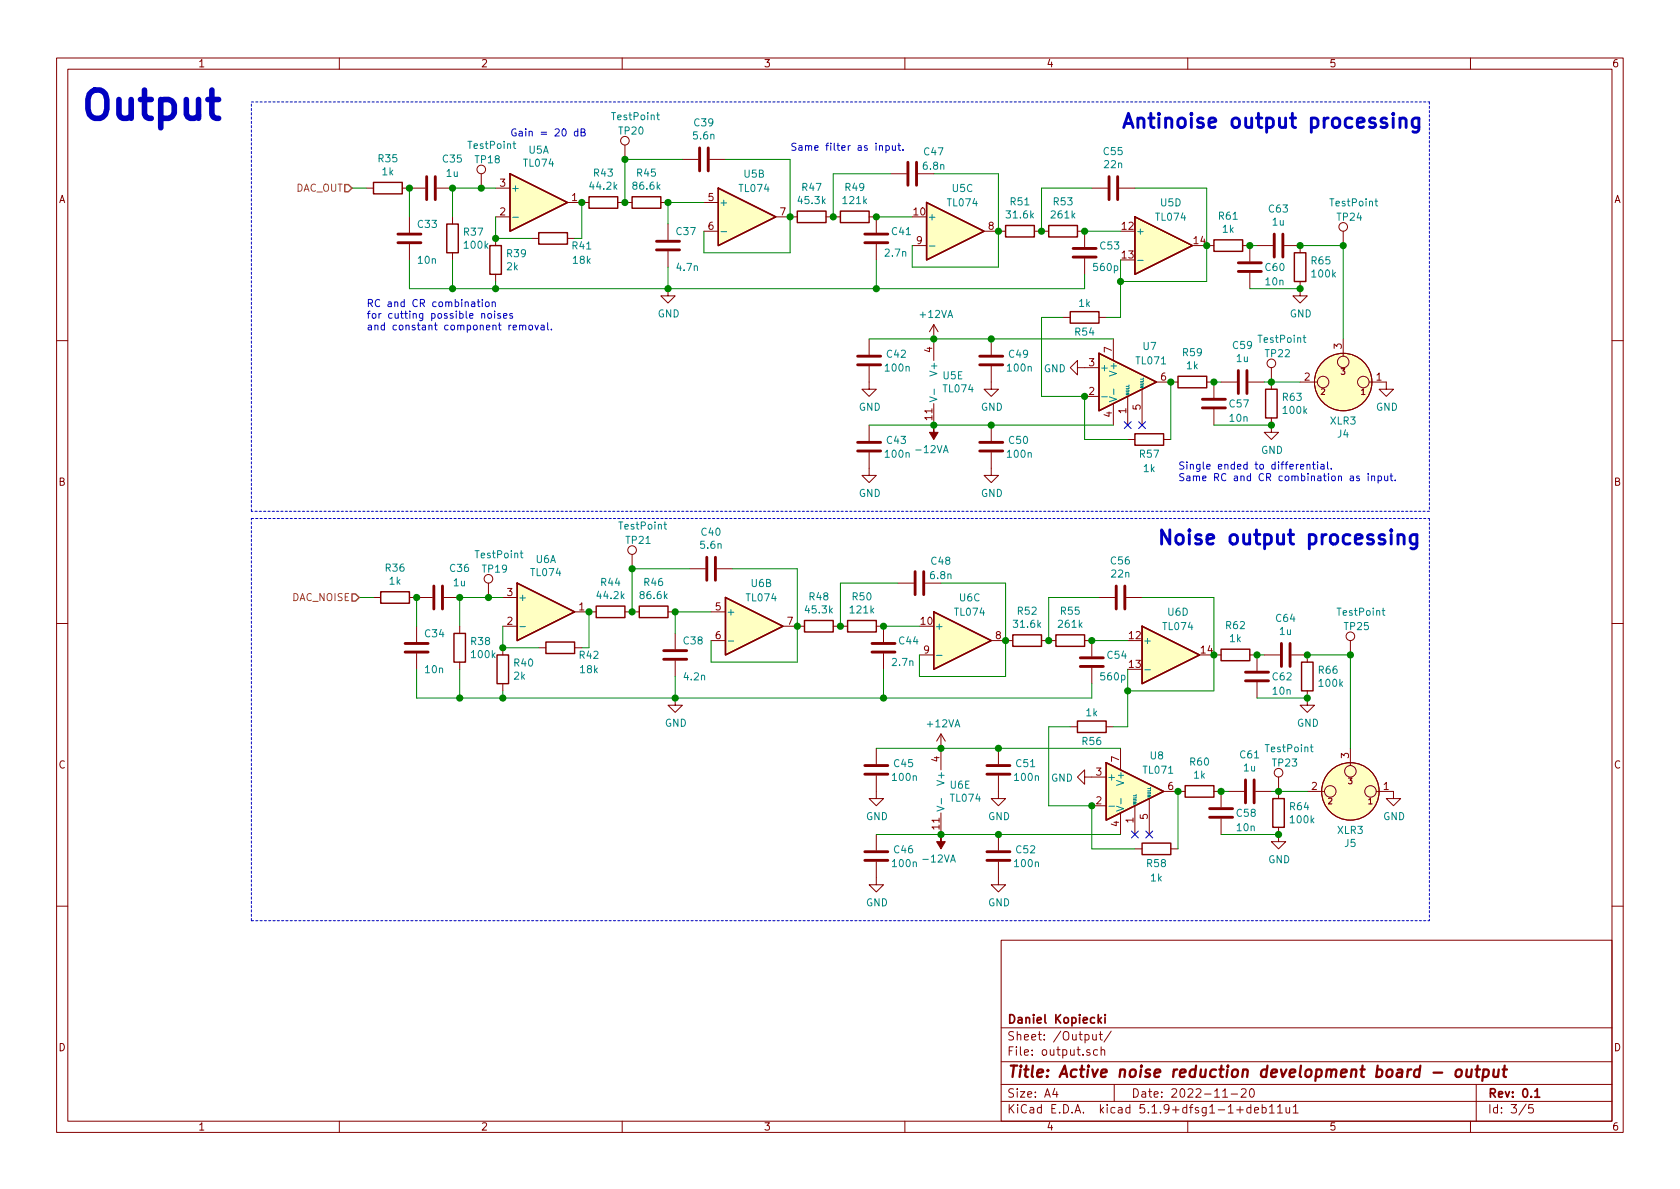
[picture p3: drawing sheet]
<svg xmlns="http://www.w3.org/2000/svg" width="297mm" height="210mm" viewBox="0 0 297 210" stroke-linecap="round" stroke-linejoin="round" font-family="sans-serif">
<g fill="none" stroke="#840000" stroke-width=".18">
<path d="M10 10.3h277v189.9h-277zM12 12.2h273v186.1h-273zM60 10.3v1.9M110 10.3v1.9M160 10.3v1.9M210 10.3v1.9M260 10.3v1.9M64.8 33.3h1.2M71.1 33.3h4.1M72.4 38.3v2.8M77.2 33.3h2.8M80 38.3v1.3"/>
<path d="M85.1 30.7v2.6M87.6 38.3h2.6M87.6 33.3h2.6M100.3 35.8h3.8M109.2 35.8h2.6M110.5 25.6v2.6M116.8 35.8h1.3M118.1 39.6v2.8M120.6 28.2h2.8M124.5 35.8h2.5M125.5 28.2h2.8M137.2 38.3h3.8"/>
<path d="M146 38.3h2.6M153.7 38.3h1.2v2.8M157.5 30.7h2.8M162.3 30.7h2.8M193 33.3h2.8M197.9 33.3h2.8M72.4 43.2v2.8M80 44.7v1.3M87.6 42.2v1.2M87.6 48.5v1.3M94 42.2h1.2M100.3 42.2h1.3"/>
<path d="M118.1 51v1.3h1.3l-1.3 1.3-1.3-1.3h1.3M118.1 44.4v2.8M124.5 40.9h2.5M153.7 59.9v2.8M154.9 43.2v2.8M161.3 43.4h2.5M165.1 57.4v6.3M165.1 57.4l-.8 1.3M165.1 57.4l.8 1.3M174 40.9h3.8M175.3 59.9v2.8M182.9 40.9h2.5"/>
<path d="M188 56.1h1.2M190.5 40.9h1.3v2.8M191.8 45.7v2.8M194.3 56.1h1.3M196.8 59.9v3.8M213.4 43.4h1.2M219.7 43.4h1.3v2.8M221 48.3v2.7M222.2 43.4h2.8M227.1 43.4h2.8v1.3M229.9 49.8v2.5h1.2l-1.2 1.3-1.3-1.3h1.3M237.5 40.9v2.5"/>
<path d="M237.5 59.9v3.1M10 60.2h2M153.7 64.8v4h1.2l-1.2 1.3-1.3-1.3h1.3M153.7 75.2v2.8M165.1 71.4v3.8M175.3 64.8v4h1.2l-1.2 1.3-1.3-1.3h1.3M175.3 75.2v2.8M190.5 65v-1.3l-1.3 1.3 1.3 1.3v-1.3h3.8M191.8 70.1h2.5M196.8 71.4v3.8M199.4 77.7h1.3M199.4 70.1v5.1"/>
<path d="M201.9 68.8v6.4M204.5 67.6h3.8M205.7 77.7h1.3M213.4 67.6h1.2v2.8M214.6 72.4v2.8M215.9 67.6h2.8M220.7 67.6h2.8M224.8 73.9v2.5h1.3l-1.3 1.3-1.3-1.3h1.3M224.8 65v3.8M229.9 67.6h3M242.1 67.6h3v1.2h1.3l-1.3 1.3-1.3-1.3h1.3M285 60.2h2"/>
<path d="M111.8 98v2.6M153.7 80v4.1h1.2l-1.2 1.2-1.3-1.2h1.3M175.3 80v4.1h1.2l-1.2 1.2-1.3-1.2h1.3M10 110.3h2M66 105.7h1.3M72.4 105.7h4.1M73.7 110.7v2.8M73.7 115.6v2.8M78.5 105.7h2.8M81.3 110.7v1.3M81.3 117.1v1.3M86.4 103.1v2.6"/>
<path d="M88.9 114.5v1.3M88.9 105.7h2.5M88.9 110.7h2.5M95.2 114.5h1.3M101.6 108.2h3.8M101.6 114.5h1.3M110.5 108.2h2.5M118.1 108.2h1.3M119.4 112v2.8M119.4 116.8v2.8M121.9 100.6h2.8M125.7 108.2h2.6"/>
<path d="M125.7 113.3h2.6M126.7 100.6h2.8M138.4 110.7h3.8M147.3 110.7h2.6M154.9 110.7h1.3v2.8M156.2 115.6v2.8M158.7 103.1h2.8M162.6 115.8h2.5M163.6 103.1h2.8M175.3 113.3h3.8M184.1 113.3h2.6M191.8 113.3h1.2v2.8"/>
<path d="M193 118.1v2.8M194.3 105.7h2.8M199.1 105.7h2.8M214.6 115.8h1.3M221 115.8h1.2v2.8M223.5 115.8h2.8M228.3 115.8h2.8v1.3M238.8 113.3v2.5M285 110.3h2M88.9 120.9v1.3M119.4 123.4v1.3h1.2l-1.2 1.3-1.3-1.3h1.3M154.9 137.2v4h1.3l-1.3 1.3-1.2-1.3h1.2"/>
<path d="M154.9 132.3v2.8M166.4 129.8v6.3M166.4 129.8l-.8 1.3M166.4 129.8l.7 1.3M176.5 137.2v4h1.3l-1.3 1.3-1.2-1.3h1.2M176.5 132.3v2.8M189.2 128.5h1.3M191.8 137.4v-1.3l-1.3 1.3 1.3 1.3v-1.3h3.8M195.6 128.5h1.2M198.1 132.3v3.8M205.7 139.9h3.8M214.6 139.9h1.3v2.8"/>
<path d="M217.2 139.9h2.8M222 139.9h2.8M222.2 120.6v2.8M226.1 137.4v3.8M231.1 122.2v2.5h1.3l-1.3 1.3-1.2-1.3h1.2M231.1 139.9h3.1M238.8 132.3v3.1M243.3 139.9h3.1v1.3h1.2l-1.2 1.3-1.3-1.3h1.3M154.9 152.4v4.1h1.3l-1.3 1.2-1.2-1.2h1.2M154.9 147.6v2.8M166.4 143.8v3.8M176.5 152.4v4.1h1.3l-1.3 1.2-1.2-1.2h1.2"/>
<path d="M176.5 147.6v2.8M193 142.5h2.6M198.1 143.8v3.8M200.7 150.1h1.2M200.7 142.5v5.1M203.2 141.2v6.4M207 150.1h1.3M215.9 144.8v2.8M226.1 146.3v2.5h1.2l-1.2 1.3-1.3-1.3h1.3M10 160.2h2M177 166.3h108v32h-108zM285 160.2h2"/>
<path d="M60 198.3v1.9M110 198.3v1.9M160 198.3v1.9M177 194.8h108M177 191.8h108M177 187.8h108M177 181.8h108M186.5 192.5l-.4 1h1M186.8 193v1M192.7 185.7l-.4-.1-.2 .2 .1 .2 .5 .2v.3h-.6M193.2 182.9v.8a.37 .37 0 0 0 .6 .1M193.8 182.9v1"/>
<path d="M194.1 185.7l-.5-.1-.3 .3 .2 .6h.6M194.3 182.9h.6M194.6 182.4v1.3l.3 .2M194.7 185.7l.2-.1 .4 .1v.9M194.7 185.1v1.5M196.5 182.3l-1.3 2M197 191.8v3M210 198.3v1.9M216.2 194h.8M217.7 193.5h1.1M218.7 196.3h1.1M219.5 192.7l.2-.2h.3l.3 .2v.3v.2l-.9 .8h.9"/>
<path d="M221.1 192.6l.2-.1a.8 .8 0 0 1 .5 .8 .8 .8 0 0 1-.5 .7 1 1 0 0 1-.2-1.4zM221.2 195.9l-.4-.1-.4 .3 .1 .6 .3 .1 .4-.1M221.2 195.3v1.5M221.8 196.3l.7-.1v-.3l-.5-.1-.2 .2 .1 .7h.6M223.2 195.9l.4-.1 .3 .3-.2 .6h-.5M223.2 195.3v1.5M224.5 195.8l.4-.5v1.5M224.5 196.8h.8M225.9 195.8l.4-.5v1.5M225.9 196.8h.8M227.4 195.8l.1 .9 .3 .1 .2-.1M228 195.8v1"/>
<path d="M228.7 195.8l.4-.5v1.5M228.7 196.8h.8M260 198.3v1.9M261 191.8v6.5M269.8 195.2l-1.2 2M271 195.3h-.7v.7l.2-.1 .5 .1 .1 .2-.1 .5-.2 .1-.5-.1"/>
<circle cx="85.1" cy="30" r=".76"/>
<circle cx="110.5" cy="24.9" r=".76"/>
<circle cx="237.5" cy="40.1" r=".76"/>
<circle cx="224.8" cy="64.3" r=".76"/>
<circle cx="233.9" cy="67.6" r="1.02"/>
<circle cx="237.5" cy="67.6" r="5.1"/>
<circle cx="237.5" cy="64" r="1.02"/>
<circle cx="241" cy="67.6" r="1.02"/>
<circle cx="111.8" cy="97.3" r=".76"/>
<circle cx="86.4" cy="102.4" r=".76"/>
<circle cx="238.8" cy="112.5" r=".76"/>
<circle cx="226.1" cy="136.6" r=".76"/>
<circle cx="235.2" cy="139.9" r="1.02"/>
<circle cx="238.8" cy="139.9" r="5.1"/>
<circle cx="238.8" cy="136.4" r="1.02"/>
<circle cx="242.3" cy="139.9" r="1.02"/>
</g>
<path d="M194.2 179.4v1.5M194.7 179.9l-.5 .6M195.4 179.4v.2M195.4 179.9v1M194.3 180.4l.4 .5M271.4 193l.4-.5v1.5M271.4 194h.8" fill="none" stroke="#840000" stroke-width=".3"/>
<path d="M253.5 189.7h1.5M257.5 189.3a.54 .54 0 0 1 .6-.2 .54 .54 0 0 1 .4 .4l-.1 .6a.56 .56 0 0 1-.5 .4 .56 .56 0 0 1-.6-.4zM259.4 189.1l-.1 1.2a.6 .6 0 0 0 .8 0M260.2 189.1l-.1 1.3M260.9 189.1h.8M261.3 188.4l-.2 1.8v.1l.4 .1M262.3 189.2a.68 .68 0 0 1 .9 .1v.8a.66 .66 0 0 1-1 .2M262.3 189.1l-.2 2M264.1 189.1v1.2a.6 .6 0 0 0 .8 0M265 189.1l-.2 1.3M265.7 189.1h.7M266 188.4l-.2 1.8 .1 .1 .4 .1" fill="none" stroke="#840000" stroke-width=".41"/>
<g fill="none" stroke="#840000" stroke-width=".51">
<path d="M75.4 31.2v4.1M77 31.2v4.1M123.7 26.2v4M125.2 26.2v4M160.5 28.7v4.1M162.1 28.7v4.1M196.1 31.2v4.1M197.6 31.2v4.1M70.4 42.9h4M70.4 41.4h4M116.1 44.2h4M116.1 42.7h4"/>
<path d="M152.9 42.9h4.1M152.9 41.4h4.1M189.7 45.5h4.1M189.7 43.9h4.1M218.9 48h4.1M218.9 46.5h4.1M225.3 41.4v4.1M226.8 41.4v4.1M151.6 64.5h4.1M151.6 63h4.1M151.6 79.8h4.1M151.6 78.2h4.1"/>
<path d="M173.2 64.5h4.1M173.2 63h4.1M173.2 79.8h4.1M173.2 78.2h4.1M212.6 72.1h4.1M212.6 70.6h4.1M218.9 65.5v4.1M220.5 65.5v4.1M125 98.5v4.1M126.5 98.5v4.1M71.6 115.3h4.1M71.6 113.8h4.1"/>
<path d="M76.7 103.6v4.1M78.2 103.6v4.1M117.3 116.6h4.1M117.3 115.1h4.1M154.2 115.3h4M154.2 113.8h4M161.8 101.1v4.1M163.3 101.1v4.1M191 117.9h4.1M191 116.3h4.1M197.4 103.6v4.1M198.9 103.6v4.1"/>
<path d="M220.2 118.9h4.1M226.6 113.8v4.1M228.1 113.8v4.1M152.9 136.9h4.1M152.9 135.4h4.1M174.5 136.9h4.1M174.5 135.4h4.1M220.2 137.9v4.1M220.2 120.4h4.1M221.7 137.9v4.1M152.9 152.1h4.1M152.9 150.6h4.1"/>
<path d="M174.5 152.1h4.1M174.5 150.6h4.1M213.9 144.5h4M213.9 143h4"/>
</g>
<g fill="none" stroke="#840000" stroke-width=".25">
<path d="M66 32.3h5.1v2h-5.1zM79 39.6h2v5.1h-2zM90.2 30.7l10.1 5.1-10.1 5.1zM104.1 34.8h5.1v2h-5.1zM111.8 34.8h5v2h-5zM127 33.3l10.2 5-10.2 5.1zM141 37.3h5v2.1h-5zM148.6 37.3h5.1v2.1h-5.1zM163.8 35.8l10.2 5.1-10.2 5.1zM177.8 39.9h5.1v2h-5.1zM185.4 39.9h5.1v2h-5.1zM200.7 38.3l10.1 5.1-10.1 5.1z"/>
<path d="M86.6 43.4h2v5.1h-2zM95.2 41.1h5.1v2.1h-5.1zM189.2 55.1h5.1v2h-5.1zM214.6 42.4h5.1v2h-5.1zM228.9 44.7h2v5.1h-2zM194.3 62.5l10.2 5.1-10.2 5zM200.7 76.7h5v2h-5zM208.3 66.5h5.1v2.1h-5.1zM223.8 68.8h2v5.1h-2zM67.3 104.6h5.1v2.1h-5.1zM80.3 112h2v5.1h-2zM87.9 115.8h2v5.1h-2z"/>
<path d="M91.4 103.1l10.2 5.1-10.2 5.1zM96.5 113.5h5.1v2.1h-5.1zM105.4 107.2h5.1v2h-5.1zM113 107.2h5.1v2h-5.1zM128.3 105.7l10.1 5-10.1 5.1zM142.2 109.7h5.1v2.1h-5.1zM149.9 109.7h5v2.1h-5zM165.1 108.2l10.2 5.1-10.2 5.1zM179.1 112.3h5v2h-5zM186.7 112.3h5.1v2h-5.1zM201.9 110.7l10.2 5.1-10.2 5.1zM215.9 114.8h5.1v2h-5.1z"/>
<path d="M230.1 117.1h2.1v5.1h-2.1zM190.5 127.5h5.1v2h-5.1zM195.6 134.9l10.1 5-10.1 5.1zM209.5 138.9h5.1v2.1h-5.1zM201.9 149.1h5.1v2h-5.1zM225 141.2h2.1v5.1h-2.1z"/>
</g>
<g fill="#ffffc2" stroke="#ffffc2" stroke-width=".18">
<path d="M127 33.3l10.2 5-10.2 5.1z"/>
<path d="M200.7 38.3l10.1 5.1-10.1 5.1z"/>
<path d="M201.9 110.7l10.2 5.1-10.2 5.1z"/>
<path d="M128.3 105.7l10.1 5-10.1 5.1z"/>
<path d="M194.3 62.5l10.2 5.1-10.2 5z"/>
<path d="M90.2 30.7l10.1 5.1-10.1 5.1z"/>
<path d="M165.1 108.2l10.2 5.1-10.2 5.1z"/>
<path d="M163.8 35.8l10.2 5.1-10.2 5.1z"/>
<path d="M91.4 103.1l10.2 5.1-10.2 5.1z"/>
<path d="M195.6 134.9l10.1 5-10.1 5.1z"/>
<circle cx="238.8" cy="139.9" r="5.1"/>
<circle cx="237.5" cy="67.6" r="5.1"/>
</g>
<g fill="none" stroke="#008484" stroke-width=".18">
<path d="M116.3 19.9v1.1l.3 .2M90.7 38.4h.9M90.7 25.4h.5M90.9 25v1.1l.3 .2M116.1 20.3h.5M243.1 35.6h.5M243.3 35.1v1.1l.3 .2M127.5 41h1M164.3 43.5h1M201.1 46h1M230.4 59.7h.5M230.6 59.3v1.1l.3 .1"/>
<path d="M164.4 70.2l1.3 .4-1.3 .4M165.2 68.8v1M194.8 70.2h1M196.1 70.2l1.3 .4-1.3 .4M196.9 68.8v1M92 97.8h.5M92.2 97.4v1.1l.3 .1M117.4 92.7h.5M117.6 92.3v1.1l.3 .2M91.9 110.8h1M128.8 113.4h.9M165.6 115.9h1"/>
<path d="M202.4 118.4h1M244.4 108h.5M244.6 107.5v1.1l.3 .2M231.7 132.1h.5M231.9 131.7v1.1l.3 .1M165.7 142.6l1.2 .4-1.2 .4M166.4 141.2v1M196.1 142.6h1M197.4 142.6l1.3 .4-1.3 .4M198.2 141.2v1"/>
</g>
<g fill="#840000" stroke="#840000" stroke-width=".18">
<path d="M165.1 75.2v1.2h.8l-.8 1.3-.8-1.3h.8z"/>
<path d="M166.4 147.6v1.2h.7l-.7 1.3-.8-1.3h.8z"/>
</g>
<path d="M44.4 18h208.3M252.7 18v72.4M44.4 91.7h208.3M44.4 90.4v-72.4M252.7 91.7v71.1M252.7 90.4h-208.3M44.4 162.8v-71.1M44.4 162.8h208.3" fill="none" stroke="#0000c2" stroke-width=".18" stroke-dasharray=".4 .4"/>
<g fill="none" stroke="#008400" stroke-width=".18">
<path d="M62.2 33.3h2.6M72.4 33.3v5M87.6 33.3h-7.6v5M87.6 38.3v3.9h6.4M102.9 35.8v6.4h-1.3M120.6 28.2h-10.1v7.6M124.5 35.8h-6.4v3.8M128.3 28.2h11.4v16.5h-15.2v-3.8M154.9 38.3h6.4M157.5 30.7h-10.2v7.6M165.1 30.7h11.4v16.5h-15.2v-3.8M193 33.3h-8.9v7.6"/>
<path d="M200.7 33.3h12.7v16.5h-15.3M72.4 46v5h119.4v-2.5M80 46v5M87.6 49.8v1.2M118.1 47.2v3.8M153.7 59.9h43.1M154.9 46v5M188 56.1h-3.9v14h7.7v7.6h7.6M191.8 40.9h6.3M198.1 46v10.1h-2.5M221 51h8.9M221 43.4h1.2"/>
<path d="M229.9 43.4h7.6v16.5M153.7 75.2h43.1M207 67.6v10.1M214.6 75.2h10.2M214.6 67.6h1.3M223.5 67.6h6.4M63.5 105.7h2.5M73.7 118.4v5h119.3v-2.5M73.7 105.7v5M81.3 118.4v5M88.9 105.7h-7.6v5M88.9 110.7v3.8h6.3"/>
<path d="M104.1 108.2v6.3h-1.2M119.4 119.6v3.8M121.9 100.6h-10.1v7.6M125.7 108.2h-6.3v3.8M129.5 100.6h11.5v16.5h-15.3v-3.8M156.2 110.7h6.4M156.2 118.4v5M158.7 103.1h-10.1v7.6M166.4 103.1h11.4v16.5h-15.2v-3.8M193 113.3h6.4M194.3 105.7h-8.9v7.6M199.4 118.4v10.1h-2.6"/>
<path d="M201.9 105.7h12.7v16.5h-15.2M222.2 115.8h1.3M231.1 115.8h7.7v16.5M88.9 122.2v1.2M154.9 132.3h43.2M189.2 128.5h-3.8v14h7.6v7.6h7.7M208.3 139.9v10.2M215.9 139.9h1.3M222.2 123.4h8.9M224.8 139.9h6.3M154.9 147.6h43.2M215.9 147.6h10.2"/>
</g>
<path d="M61 32.6h.6l.6 .7-.6 .6h-.6zM62.2 105h.7l.6 .7-.6 .6h-.7z" fill="none" stroke="#848400" stroke-width=".25"/>
<g fill="none" stroke="#0000c2" stroke-width=".18">
<path d="M102.2 23.3l-.4-.1-.3 .2 .2 .6h.5M102.2 22.8v1.2M102.7 23.4l.6-.1 .1-.2v-.2l-.7-.1v1.2h.5l.2-.1 .1-.3-.3-.2M155.5 25.9l.2-.2 .3 .1v.8M156.6 25.8l.4-.1 .3 .3-.2 .5h-.5M156.6 25.7v1.3M157.8 25.7v.8l.3 .1 .2-.1M158.3 25.7v.9M158.7 25.7h.5M158.9 25.3v1.1l.3 .2M159.7 26.5v.1M84.4 53.4h.5"/>
<path d="M84.6 53v1l.3 .2M85.2 55.6l.1-.2 .3 .1 .1 .8M85.3 53v.1M85.3 53.4v.8M85.9 53.4h.3l.2 .1 .1 .5-.1 .2h-.3l-.2-.1zM86.4 55.5l.3-.1 .2 .3-.1 .5-.3 .1-.3-.2zM87 53.5l.2-.1h.3l.1 .8M87 53.4v.8M87.5 55v.1M87.5 55.4v.9M88.5 55.5l-.3-.1-.2 .2 .1 .2 .4 .1v.3h-.5M89 55.8l.6-.1v-.2l-.4-.1-.2 .2 .1 .6h.5"/>
<path d="M90.6 55.5l-.3-.1-.2 .2 .1 .2 .4 .1v.3h-.5M91.9 57.6l.1-.1 .4 .1v.7M92.4 57.7l.2-.2 .3 .1 .1 .7M93.5 57.6l.3-.1 .3 .1 .1 .1-.1 .6h-.3l-.3-.1zM94.6 57.5l.3 .8 .3-.8M95.7 57.6h.5v.7M96.2 57.8l-.4 .1-.2 .1 .1 .3h.5M96.8 57.1v1.1l.2 .1M97.5 58.2v.1M229.9 82.5l.6-.1v-.2l-.4-.1-.2 .2 .1 .6h.5M231.1 82.2l.2-.1 .3 .1v.8M231.1 82.1v.9"/>
<path d="M232.1 82.1h.4M232.2 81.7v1.1l.3 .2M233 81.7v.1M233 82.1v.9M233.6 82.2h.4l.1 .8M234.1 82.4l-.4 .1-.2 .1 .1 .3h.5M234.7 81.7v1.1l.2 .2M235.4 82.8v.2M240.3 84.2h-.3l-.1 .1v.2l.4 .2v.3h-.4M241.9 83.7v.2M241.9 84.2v.8M242.5 84.3l.2-.1h.3l.1 .8"/>
<path d="M242.5 84.2v.8M243.7 84.2h.3l.3 .2-.2 .6h-.4M243.7 84.2v1.2M244.8 84.2l.1 .8h.3l.2-.1M245.4 84.2v.8M245.8 84.2h.5M245.9 83.7v1.1l.4 .2M246.7 84.9v.1"/>
</g>
<path d="M247.5 21.1a.65 .65 0 0 1 1.1 .1v1.3M247.5 20.9v1.6M250.9 20.9v2a.67 .67 0 0 1-1.1 .4M250.9 21l-.7-.1-.4 .2-.1 .3v.7l.2 .3 .3 .1 .7-.1M247.2 94.8a.65 .65 0 0 1 1.1 .1v1.3M247.2 94.5v1.7M250.5 94.5v2.1a.67 .67 0 0 1-1 .3M250.5 94.7l-.7-.2-.3 .3-.2 .2v.7l.3 .4 .2 .1 .7-.1" fill="none" stroke="#0000c2" stroke-width=".51"/>
<g fill="#008400" stroke="#008400" stroke-width=".25">
<circle cx="224.8" cy="75.2" r=".51"/>
<circle cx="110.5" cy="35.8" r=".51"/>
<circle cx="177.8" cy="113.3" r=".51"/>
<circle cx="73.7" cy="105.7" r=".51"/>
<circle cx="81.3" cy="123.4" r=".51"/>
<circle cx="118.1" cy="35.8" r=".51"/>
<circle cx="229.9" cy="51" r=".51"/>
<circle cx="231.1" cy="123.4" r=".51"/>
<circle cx="139.7" cy="38.3" r=".51"/>
<circle cx="87.6" cy="42.2" r=".51"/>
<circle cx="72.4" cy="33.3" r=".51"/>
<circle cx="176.5" cy="147.6" r=".51"/>
<circle cx="156.2" cy="110.7" r=".51"/>
<circle cx="224.8" cy="67.6" r=".51"/>
<circle cx="198.1" cy="49.8" r=".51"/>
<circle cx="176.5" cy="132.3" r=".51"/>
<circle cx="102.9" cy="35.8" r=".51"/>
<circle cx="238.8" cy="115.8" r=".51"/>
<circle cx="193" cy="142.5" r=".51"/>
<circle cx="111.8" cy="100.6" r=".51"/>
<circle cx="110.5" cy="28.2" r=".51"/>
<circle cx="237.5" cy="43.4" r=".51"/>
<circle cx="80" cy="51" r=".51"/>
<circle cx="229.9" cy="43.4" r=".51"/>
<circle cx="86.4" cy="105.7" r=".51"/>
<circle cx="214.6" cy="67.6" r=".51"/>
<circle cx="207" cy="67.6" r=".51"/>
<circle cx="104.1" cy="108.2" r=".51"/>
<circle cx="87.6" cy="51" r=".51"/>
<circle cx="85.1" cy="33.3" r=".51"/>
<circle cx="221" cy="43.4" r=".51"/>
<circle cx="81.3" cy="105.7" r=".51"/>
<circle cx="222.3" cy="115.8" r=".51"/>
<circle cx="156.2" cy="123.4" r=".51"/>
<circle cx="119.4" cy="123.4" r=".51"/>
<circle cx="111.8" cy="108.2" r=".51"/>
<circle cx="191.8" cy="40.9" r=".51"/>
<circle cx="208.3" cy="139.9" r=".51"/>
<circle cx="118.1" cy="51" r=".51"/>
<circle cx="154.9" cy="51" r=".51"/>
<circle cx="215.9" cy="139.9" r=".51"/>
<circle cx="184.2" cy="40.9" r=".51"/>
<circle cx="176.5" cy="40.9" r=".51"/>
<circle cx="231.1" cy="115.8" r=".51"/>
<circle cx="226.1" cy="139.9" r=".51"/>
<circle cx="88.9" cy="123.4" r=".51"/>
<circle cx="148.6" cy="110.7" r=".51"/>
<circle cx="147.3" cy="38.3" r=".51"/>
<circle cx="213.4" cy="43.4" r=".51"/>
<circle cx="88.9" cy="114.5" r=".51"/>
<circle cx="199.4" cy="122.2" r=".51"/>
<circle cx="141" cy="110.7" r=".51"/>
<circle cx="166.4" cy="132.3" r=".51"/>
<circle cx="226.1" cy="147.6" r=".51"/>
<circle cx="165.1" cy="75.2" r=".51"/>
<circle cx="191.8" cy="70.1" r=".51"/>
<circle cx="165.1" cy="59.9" r=".51"/>
<circle cx="214.6" cy="115.8" r=".51"/>
<circle cx="119.4" cy="108.2" r=".51"/>
<circle cx="166.4" cy="147.6" r=".51"/>
<circle cx="175.3" cy="59.9" r=".51"/>
<circle cx="175.3" cy="75.2" r=".51"/>
<circle cx="185.4" cy="113.3" r=".51"/>
<circle cx="80" cy="33.3" r=".51"/>
<circle cx="154.9" cy="38.3" r=".51"/>
<circle cx="193" cy="113.3" r=".51"/>
</g>
<path d="M198.8 74.6l1.2 1.2M200 74.6l-1.2 1.2M201.3 74.6l1.2 1.2M202.5 74.6l-1.2 1.2M200.1 147l1.2 1.2M201.3 147l-1.2 1.2M202.6 147l1.2 1.2M203.8 147l-1.2 1.2" fill="none" stroke="#000084" stroke-width=".18"/>
<text font-size="7" fill="#0000c2" x="14" y="21.2">Output</text>
<g font-size="3.5" fill="#0000c2">
<text x="198.1" y="22.7">Antinoise output processing</text>
<text x="204.5" y="96.3">Noise output processing</text>
</g>
<text font-size="2.8" fill="#840000" x="178" y="190.5">Title: Active noise reduction development board - output</text>
<g font-size="2.1" fill="#840000">
<text x="178" y="184">Sheet: /Output/</text>
<text x="178" y="181">Daniel Kopiecki</text>
<text x="178" y="186.7">File: output.sch</text>
<text x="178" y="196.9">KiCad E.D.A. kicad 5.1.9+dfsg1-1+deb11u1</text>
<text x="178" y="194.1">Size: A4</text>
<text x="200" y="194.1">Date: 2022-11-20</text>
<text x="263" y="194.1">Rev: 0.1</text>
<text x="263" y="196.9">Id: 3/5</text>
</g>
<g font-size="1.8" fill="#840000">
<text x="35" y="11.9">1</text>
<text x="85" y="11.9">2</text>
<text x="135" y="11.9">3</text>
<text x="185" y="11.9">4</text>
<text x="235" y="11.9">5</text>
<text x="285" y="11.9">6</text>
<text x="10.4" y="35.9">A</text>
<text x="88.4" y="33">3</text>
<text x="101.1" y="35.6">1</text>
<text x="125.2" y="35.6">5</text>
<text x="285.4" y="35.9">A</text>
<text x="88.4" y="38.1">2</text>
<text x="125.2" y="40.6">6</text>
<text x="137.9" y="38.1">7</text>
<text x="161.6" y="38.1">10</text>
<text x="174.8" y="40.6">8</text>
<text x="198.4" y="40.6">12</text>
<text x="162.1" y="43.2">9</text>
<text x="198.4" y="45.7">13</text>
<text x="211.1" y="43.2">14</text>
<text x="164.8" y="62.3" transform="rotate(-90 164.8 62.3)">4</text>
<text x="192.6" y="64.8">3</text>
<text x="196.6" y="62.3" transform="rotate(-90 196.6 62.3)">7</text>
<text x="237.2" y="61.7" transform="rotate(-90 237.2 61.7)">3</text>
<text x="192.6" y="69.8">2</text>
<text x="205.3" y="67.3">6</text>
<text x="230.7" y="67.3">2</text>
<text x="243.4" y="67.3">1</text>
<text x="164.8" y="74.2" transform="rotate(-90 164.8 74.2)">11</text>
<text x="196.6" y="73.8" transform="rotate(-90 196.6 73.8)">4</text>
<text x="199.1" y="73.1" transform="rotate(-90 199.1 73.1)">1</text>
<text x="201.7" y="72.5" transform="rotate(-90 201.7 72.5)">5</text>
<text x="10.4" y="85.9">B</text>
<text x="285.4" y="85.9">B</text>
<text x="89.7" y="105.4">3</text>
<text x="102.4" y="107.9">1</text>
<text x="126.5" y="107.9">5</text>
<text x="89.7" y="110.5">2</text>
<text x="126.5" y="113">6</text>
<text x="139.2" y="110.5">7</text>
<text x="162.9" y="110.5">10</text>
<text x="176" y="113">8</text>
<text x="199.7" y="113">12</text>
<text x="163.3" y="115.6">9</text>
<text x="199.7" y="118.1">13</text>
<text x="212.4" y="115.6">14</text>
<text x="10.4" y="135.9">C</text>
<text x="166.1" y="134.7" transform="rotate(-90 166.1 134.7)">4</text>
<text x="193.8" y="137.2">3</text>
<text x="197.9" y="134.7" transform="rotate(-90 197.9 134.7)">7</text>
<text x="238.5" y="134.1" transform="rotate(-90 238.5 134.1)">3</text>
<text x="285.4" y="135.9">C</text>
<text x="193.8" y="142.2">2</text>
<text x="206.5" y="139.7">6</text>
<text x="231.9" y="139.7">2</text>
<text x="244.6" y="139.7">1</text>
<text x="166.1" y="146.6" transform="rotate(-90 166.1 146.6)">11</text>
<text x="197.9" y="146.1" transform="rotate(-90 197.9 146.1)">4</text>
<text x="200.4" y="145.5" transform="rotate(-90 200.4 145.5)">1</text>
<text x="202.9" y="144.9" transform="rotate(-90 202.9 144.9)">5</text>
<text x="10.4" y="185.9">D</text>
<text x="285.4" y="185.9">D</text>
<text x="35" y="199.9">1</text>
<text x="85" y="199.9">2</text>
<text x="135" y="199.9">3</text>
<text x="185" y="199.9">4</text>
<text x="235" y="199.9">5</text>
<text x="285" y="199.9">6</text>
</g>
<g font-size="1.8" fill="#008484">
<text x="108.4" y="21.3">TestPoint</text>
<text x="109.5" y="23.8">TP20</text>
<text x="122.8" y="22.3">C39</text>
<text x="67" y="28.7">R35</text>
<text x="78.4" y="28.7">C35</text>
<text x="83" y="26.3">TestPoint</text>
<text x="84.1" y="28.9">TP18</text>
<text x="92.7" y="29.5">TL074</text>
<text x="93.5" y="27.2">U5A</text>
<text x="122.7" y="24.7">5.6n</text>
<text x="163.4" y="27.5">C47</text>
<text x="195.2" y="27.4">C55</text>
<text x="195.3" y="29.7">22n</text>
<text x="67.6" y="31">1k</text>
<text x="79" y="31.3">1u</text>
<text x="90.3" y="33.9">+</text>
<text x="104.5" y="33.5">44.2k</text>
<text x="105.1" y="31.2">R43</text>
<text x="112.1" y="33.5">86.6k</text>
<text x="112.7" y="31.2">R45</text>
<text x="130.8" y="34">TL074</text>
<text x="131.6" y="31.4">U5B</text>
<text x="141.9" y="33.8">R47</text>
<text x="149.5" y="33.8">R49</text>
<text x="163.3" y="30">6.8n</text>
<text x="168.4" y="34">U5C</text>
<text x="73.9" y="40.3">C33</text>
<text x="82.1" y="41.7">R37</text>
<text x="119.7" y="41.6">C37</text>
<text x="127.1" y="36.4">+</text>
<text x="141.3" y="36.1">45.3k</text>
<text x="149.2" y="36.1">121k</text>
<text x="157.8" y="41.6">C41</text>
<text x="164" y="39">+</text>
<text x="167.6" y="36.5">TL074</text>
<text x="178.1" y="38.6">31.6k</text>
<text x="178.7" y="36.3">R51</text>
<text x="186" y="38.6">261k</text>
<text x="186.3" y="36.3">R53</text>
<text x="200.8" y="41.5">+</text>
<text x="204.5" y="39">TL074</text>
<text x="205.3" y="36.5">U5D</text>
<text x="215.5" y="38.9">R61</text>
<text x="216.2" y="41.2">1k</text>
<text x="224.4" y="37.6">C63</text>
<text x="225" y="39.9">1u</text>
<text x="235.4" y="36.5">TestPoint</text>
<text x="236.5" y="39">TP24</text>
<text x="74" y="46.7">10n</text>
<text x="82.2" y="44">100k</text>
<text x="89.6" y="47.8">2k</text>
<text x="89.7" y="45.5">R39</text>
<text x="101.2" y="44.1">R41</text>
<text x="101.4" y="46.7">18k</text>
<text x="119.8" y="47.9">4.7n</text>
<text x="156.6" y="45.4">2.7n</text>
<text x="193.5" y="47.9">560p</text>
<text x="194.6" y="44.1">C53</text>
<text x="223.8" y="47.9">C60</text>
<text x="231.9" y="46.8">R65</text>
<text x="223.9" y="50.5">10n</text>
<text x="232.1" y="49.1">100k</text>
<text x="116.3" y="56.1">GND</text>
<text x="162.8" y="56.2">+12VA</text>
<text x="190.1" y="59.4">R54</text>
<text x="190.8" y="54.3">1k</text>
<text x="228" y="56.1">GND</text>
<text x="156.7" y="65.7">100n</text>
<text x="156.9" y="63.3">C42</text>
<text x="178.3" y="65.7">100n</text>
<text x="178.5" y="63.3">C49</text>
<text x="184.6" y="65.8">GND</text>
<text x="194.4" y="65.7">+</text>
<text x="201" y="64.4">TL071</text>
<text x="202.2" y="61.9">U7</text>
<text x="209.2" y="63">R59</text>
<text x="209.9" y="65.3">1k</text>
<text x="218.1" y="61.7">C59</text>
<text x="218.7" y="64">1u</text>
<text x="222.7" y="60.6">TestPoint</text>
<text x="223.8" y="63.2">TP22</text>
<text x="165.7" y="66.1" transform="rotate(-90 165.7 66.1)">V+</text>
<text x="166.8" y="67.1">U5E</text>
<text x="166.9" y="69.4">TL074</text>
<text x="197.5" y="66.1" transform="rotate(-90 197.5 66.1)">V+</text>
<text x="226.8" y="70.9">R63</text>
<text x="151.8" y="72.6">GND</text>
<text x="173.4" y="72.6">GND</text>
<text x="217.4" y="72.1">C57</text>
<text x="217.5" y="74.6">10n</text>
<text x="227" y="73.2">100k</text>
<text x="235.2" y="75.1">XLR3</text>
<text x="236.5" y="77.4">J4</text>
<text x="243.3" y="72.6">GND</text>
<text x="156.7" y="80.9">100n</text>
<text x="156.9" y="78.5">C43</text>
<text x="162.2" y="80.1">-12VA</text>
<text x="178.3" y="80.9">100n</text>
<text x="178.5" y="78.5">C50</text>
<text x="201.6" y="80.9">R57</text>
<text x="202.2" y="83.5">1k</text>
<text x="223" y="80.3">GND</text>
<text x="151.8" y="87.9">GND</text>
<text x="173.4" y="87.9">GND</text>
<text x="109.6" y="93.6">TestPoint</text>
<text x="124.1" y="94.7">C40</text>
<text x="68.2" y="101.1">R36</text>
<text x="79.6" y="101.1">C36</text>
<text x="84.2" y="98.7">TestPoint</text>
<text x="85.4" y="101.3">TP19</text>
<text x="94" y="101.9">TL074</text>
<text x="94.8" y="99.6">U6A</text>
<text x="110.8" y="96.2">TP21</text>
<text x="124" y="97">5.6n</text>
<text x="164.7" y="99.9">C48</text>
<text x="196.5" y="99.8">C56</text>
<text x="68.9" y="103.4">1k</text>
<text x="80.2" y="103.7">1u</text>
<text x="91.6" y="106.3">+</text>
<text x="105.7" y="105.9">44.2k</text>
<text x="106.3" y="103.6">R44</text>
<text x="113.4" y="105.9">86.6k</text>
<text x="113.9" y="103.6">R46</text>
<text x="132.1" y="106.3">TL074</text>
<text x="132.9" y="103.8">U6B</text>
<text x="143.2" y="106.2">R48</text>
<text x="150.8" y="106.2">R50</text>
<text x="164.6" y="102.4">6.8n</text>
<text x="169.7" y="106.3">U6C</text>
<text x="196.6" y="102.1">22n</text>
<text x="75.2" y="112.7">C34</text>
<text x="120.9" y="114">C38</text>
<text x="128.4" y="108.8">+</text>
<text x="142.6" y="108.5">45.3k</text>
<text x="150.4" y="108.5">121k</text>
<text x="159" y="114">C44</text>
<text x="165.2" y="111.4">+</text>
<text x="168.9" y="108.9">TL074</text>
<text x="179.4" y="111">31.6k</text>
<text x="180" y="108.7">R52</text>
<text x="187.3" y="111">261k</text>
<text x="187.6" y="108.7">R55</text>
<text x="202.1" y="113.9">+</text>
<text x="205.7" y="111.4">TL074</text>
<text x="206.5" y="108.9">U6D</text>
<text x="216.8" y="111.2">R62</text>
<text x="217.5" y="113.6">1k</text>
<text x="225.7" y="110">C64</text>
<text x="226.3" y="112.3">1u</text>
<text x="236.6" y="108.9">TestPoint</text>
<text x="237.8" y="111.4">TP25</text>
<text x="75.3" y="119">10n</text>
<text x="83.3" y="114.1">R38</text>
<text x="83.5" y="116.4">100k</text>
<text x="91" y="117.9">R40</text>
<text x="102.5" y="116.5">R42</text>
<text x="102.7" y="119">18k</text>
<text x="157.9" y="117.8">2.7n</text>
<text x="195.9" y="116.5">C54</text>
<text x="233.2" y="119.1">R66</text>
<text x="90.9" y="120.2">2k</text>
<text x="121.1" y="120.3">4.2n</text>
<text x="194.8" y="120.3">560p</text>
<text x="225.1" y="120.3">C62</text>
<text x="225.1" y="122.9">10n</text>
<text x="233.3" y="121.5">100k</text>
<text x="117.6" y="128.5">GND</text>
<text x="164" y="128.6">+12VA</text>
<text x="191.4" y="131.7">R56</text>
<text x="192.1" y="126.7">1k</text>
<text x="229.3" y="128.5">GND</text>
<text x="158.1" y="135.7">C45</text>
<text x="179.7" y="135.7">C51</text>
<text x="202.3" y="136.8">TL071</text>
<text x="203.4" y="134.3">U8</text>
<text x="210.5" y="135.4">R60</text>
<text x="211.1" y="137.7">1k</text>
<text x="219.3" y="134.1">C61</text>
<text x="219.9" y="136.4">1u</text>
<text x="223.9" y="133">TestPoint</text>
<text x="225.1" y="135.6">TP23</text>
<text x="157.9" y="138.1">100n</text>
<text x="167" y="138.5" transform="rotate(-90 167 138.5)">V+</text>
<text x="168" y="139.5">U6E</text>
<text x="168.2" y="141.8">TL074</text>
<text x="179.5" y="138.1">100n</text>
<text x="185.8" y="138.2">GND</text>
<text x="195.7" y="138">+</text>
<text x="198.8" y="138.5" transform="rotate(-90 198.8 138.5)">V+</text>
<text x="228.1" y="143.3">R64</text>
<text x="153.1" y="145">GND</text>
<text x="174.7" y="145">GND</text>
<text x="218.7" y="144.4">C58</text>
<text x="218.8" y="147">10n</text>
<text x="228.3" y="145.6">100k</text>
<text x="236.5" y="147.5">XLR3</text>
<text x="237.8" y="149.8">J5</text>
<text x="244.6" y="145">GND</text>
<text x="157.9" y="153.3">100n</text>
<text x="158.1" y="150.9">C46</text>
<text x="163.5" y="152.5">-12VA</text>
<text x="179.5" y="153.3">100n</text>
<text x="179.7" y="150.9">C52</text>
<text x="202.8" y="153.3">R58</text>
<text x="203.5" y="155.9">1k</text>
<text x="224.2" y="152.6">GND</text>
<text x="153.1" y="160.3">GND</text>
<text x="174.7" y="160.3">GND</text>
</g>
<g font-size="1.8" fill="#0000c2">
<text x="90.2" y="24.1">Gain = 20 dB</text>
<text x="139.7" y="26.7">Same filter as input.</text>
<text x="64.8" y="54.3">RC and CR combination</text>
<text x="64.8" y="56.4">for cutting possible noises</text>
<text x="64.8" y="58.4">and constant component removal.</text>
<text x="208.3" y="83">Single ended to differential.</text>
<text x="208.3" y="85.1">Same RC and CR combination as input.</text>
</g>
<g font-size="1.8" fill="#848400">
<text x="52.1" y="33.9">DAC_OUT</text>
<text x="51.7" y="106.3">DAC_NOISE</text>
</g>
<g font-size="1.4" fill="#840000">
<text x="233.6" y="69.8">2</text>
<text x="237.1" y="66.3">3</text>
<text x="240.7" y="69.8">1</text>
<text x="234.8" y="142.2">2</text>
<text x="238.4" y="138.7">3</text>
<text x="241.9" y="142.2">1</text>
</g>
<g font-size=".7" fill="#008484">
<text x="199.6" y="70" transform="rotate(-90 199.6 70)">NULL</text>
<text x="202.2" y="68.7" transform="rotate(-90 202.2 68.7)">NULL</text>
<text x="200.9" y="142.4" transform="rotate(-90 200.9 142.4)">NULL</text>
<text x="203.5" y="141.1" transform="rotate(-90 203.5 141.1)">NULL</text>
</g>
</svg>
